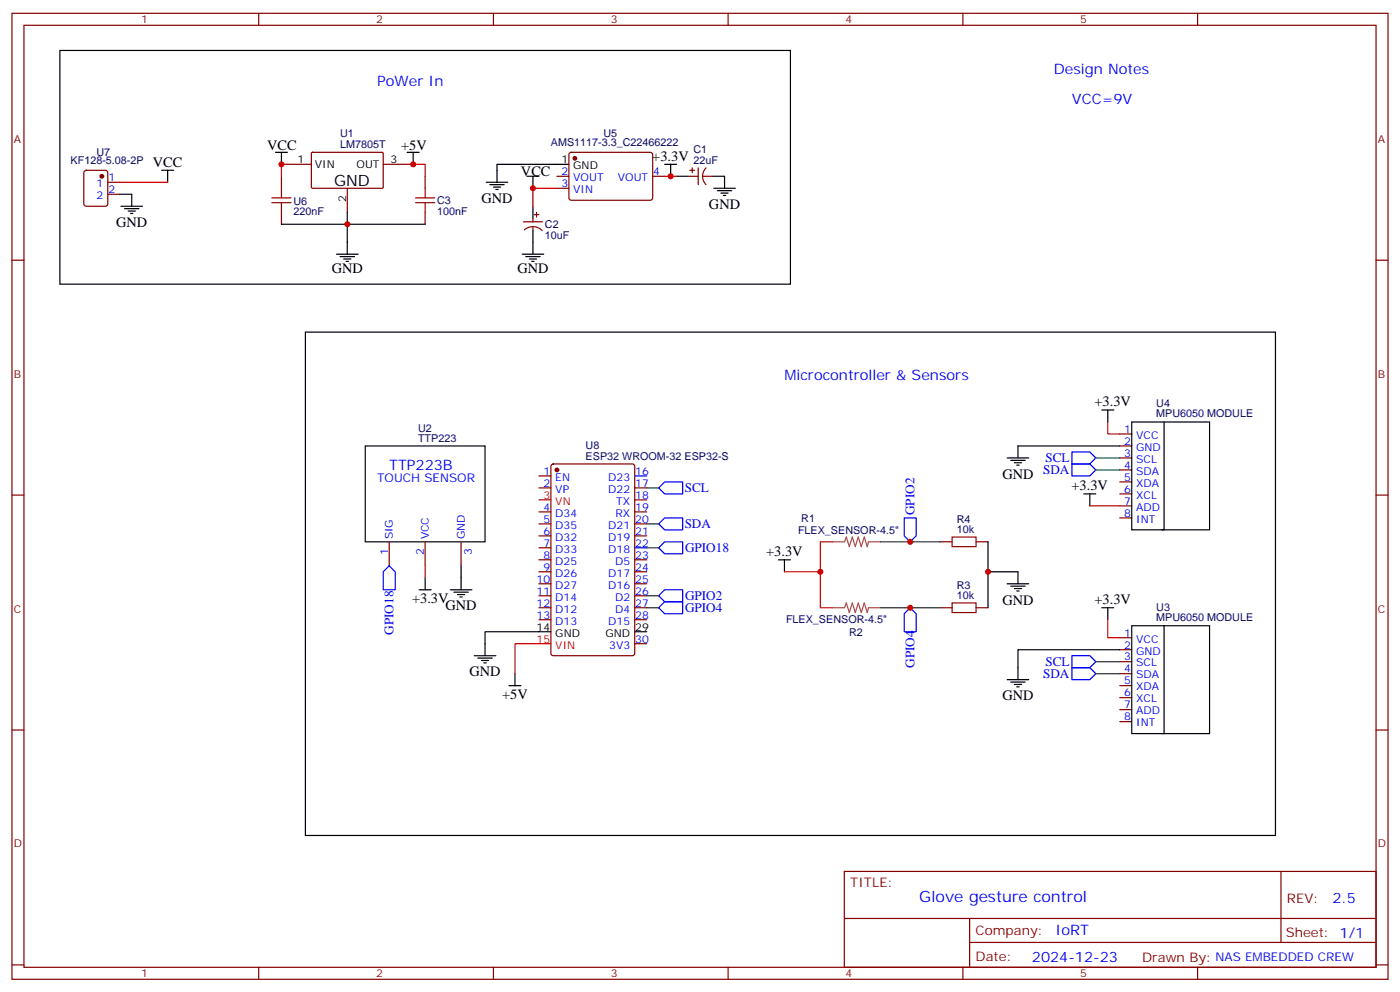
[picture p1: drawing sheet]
<svg xmlns="http://www.w3.org/2000/svg" width="412mm" height="292mm" viewBox="0 0 412 292" stroke-linecap="round" stroke-linejoin="round" font-family="sans-serif">
<g fill="none" stroke="#870000" stroke-width=".35">
<path d="M3.5 3.9h405.4v284.4h-405.4zM7.1 7.4h398.2v277.3h-398.2zM76.2 3.9v3.5M145.3 3.9v3.5M214.5 3.9v3.5M283.6 3.9v3.5M352.8 3.9v3.5M24.9 50.3l.5-.2h5.6l.7 .5v9.4l-.4 .7h-5.9l-.7-.4v-9.5zM31.7 53.7h3.6M31.7 57.2h3.6M82.9 51.9v3.5M84.7 48.4h7"/>
<path d="M91.8 45l.3-.2 20.6 .1 .2 .3-.1 10-.3 .2h-20.6l-.2-.3zM102.3 55.4v7.1M112.9 48.4h7M125.2 51.9v3.5M164 51.9h3.6M164 55.4h3.6M167.8 45l.5-.2 23.5 .1 .5 .6-.1 13-.6 .4h-23.6l-.4-.7v-12.7zM192.3 51.9h3.5M202.8 51.9h2.9M203.2 50.1h1.4M203.9 49.4v1.4M205.7 49.4v5"/>
<path d="M207.1 51.9h2.8M208 49.4a3.5 3.5 0 0 0-.1 4.9M3.5 76.6h3.6M82.9 62.5v3.5M125.2 62.5v3.5M154.2 65.3h5.6M154.4 67.7a3.8 3.8 0 0 1 5.3 .1M157 64.2v1.1M157 66.7v1.1M157.3 63.2h1.4M158 62.5v1.4M405.3 76.6h3.6"/>
<path d="M162.5 136.8l.5-.2h23.3l.6 .4 .1 55.3-.5 .6-23.5 .1-.7-.5v-55.2zM329.8 127.7h3.6M329.8 131.3h3.6M329.8 134.8h3.6M329.8 138.3h3.6M3.5 145.7h3.6M114.7 159.5v7M125.2 159.5v7M135.8 159.5v7M158.7 140.1h3.6M158.7 143.6h3.6M158.7 150.7h3.6"/>
<path d="M158.7 154.2h3.6M158.7 157.7h3.6M187 143.6h3.5M187 150.7h3.5M187 154.2h3.5M187 157.7h3.5M187 147.1h3.5M276.9 159.5h3.6M287.5 159.5h3.5M329.8 141.9h3.6M329.8 145.4h3.6M329.8 148.9h3.6"/>
<path d="M329.8 152.4h3.6M405.3 145.7h3.6M158.7 178.9h3.6M158.7 161.3h3.6M158.7 164.8h3.6M158.7 168.3h3.6M158.7 171.8h3.6M158.7 175.4h3.6M187 178.9h3.5M187 164.8h3.5M187 168.3h3.5M187 171.8h3.5"/>
<path d="M187 175.4h3.5M276.9 178.9h3.6M287.5 178.9h3.5M158.7 182.4h3.6M187 182.4h3.5M187 189.5h3.5M329.8 187.7h3.6M329.8 191.2h3.6M329.8 194.8h3.6M329.8 198.3h3.6M3.5 214.9h3.6M329.8 201.8h3.6"/>
<path d="M329.8 205.4h3.6M329.8 208.9h3.6M329.8 212.4h3.6M405.3 214.9h3.6M248.7 256.5h156.6v28.2h-156.6zM377.3 256.5v20.9M248.7 270.4h156.5M285.6 277.4h119.6M285.6 270.4v14.1M3.5 284h3.6M76.2 284.7v3.6M145.3 284.7v3.6"/>
<path d="M214.5 284.7v3.6M283.6 284.7v3.6M352.8 284.7v3.6M405.3 284h3.6"/>
</g>
<g fill="none" stroke="#000" stroke-width=".35">
<path d="M17.6 14.9h215.2v68.7h-215.2zM35.3 57.2h3.5v3.5M47.6 50.1h3.6M49.4 50.1v3.6M81.1 44.8h3.6M82.9 44.8v3.6M119.9 44.8h3.6M121.7 44.8v3.6M143.2 53.7h6.4M144.3 54.4h4.2M145.3 55.1h2.2M146 55.8h.8"/>
<path d="M155.2 51.9h3.5M157 51.9v3.5M167.6 48.4h-21.2v5.3M195.8 48.4h3.5M197.6 48.4v3.5M199.3 51.9h3.5M209.9 51.9h3.5v3.5M210.3 55.4h6.3M211.3 56.1h4.2M212.4 56.8h2.1M213.1 57.5h.7M35.6 60.7h6.4"/>
<path d="M36.7 61.4h4.2M37.7 62.1h2.2M38.5 62.8h.7M99.1 74.8h6.4M100.2 75.5h4.2M101.2 76.2h2.2M102 76.9h.7M102.3 62.5v3.5h-19.4M125.2 66h-22.9v8.8M153.8 74.8h6.4M154.9 75.5h4.2M155.9 76.2h2.1"/>
<path d="M156.6 76.9h.7M157 60.7v3.5M157 67.8v7M90 97.8h285.7v148.1h-285.7zM107.6 131.3h35.3v28.2h-35.3zM296.7 134.8h6.3M297.7 135.5h4.3M298.8 136.2h2.1M299.5 136.9h.7M324.6 120.7h3.5M326.3 120.7v3.5M329.8 131.3h-29.9v3.5"/>
<path d="M333.4 124.2h22.9v31.8h-22.9zM342.9 124.2v31.8h-.7M291 159.5v19.4M319.3 145.4h3.5M321 145.4v3.5M123.5 173.6h3.5M125.2 170.1v3.5M132.6 173.6h6.4M133.7 174.3h4.2M134.8 175h2.1M135.5 175.7h.7M135.8 166.5v7.1"/>
<path d="M229.3 164.8h3.5M231.1 164.8v3.5M291 168.3h8.9v3.5M296.7 171.8h6.3M297.7 172.5h4.3M298.8 173.2h2.1M299.5 174h.7M324.6 178.9h3.5M326.3 178.9v3.5M139.7 193h6.3M140.8 193.7h4.2M141.8 194.4h2.1"/>
<path d="M142.5 195.1h.7M151.7 198.3v3.5M162.3 185.9h-19.4v7.1M187 185.9h3.5M329.8 191.2h-29.9v8.9M333.4 184.2h22.9v31.7h-22.9zM342.9 184.2v31.7h-.7M149.9 201.8h3.6M296.7 200.1h6.3M297.7 200.8h4.3M298.8 201.5h2.1M299.5 202.2h.7"/>
</g>
<path d="M245.2 159.5h3.5M248.8 159.5l.5-1.4 .9 2.8 .9-2.8 .8 2.8 .9-2.8 .9 2.8 .9-2.8 .9 2.8 .3-1.4h3.5M245.2 178.9h3.5M248.8 178.9l.5-1.4 .9 2.8 .9-2.8 .8 2.8 .9-2.8 .9 2.8 .9-2.8 .9 2.8 .3-1.4h3.5" fill="none" stroke="#a64a4a" stroke-width=".35"/>
<g fill="#870000" stroke="#870000" stroke-width=".35">
<circle cx="169.3" cy="46.6" r=".53"/>
<circle cx="30" cy="51.9" r=".53"/>
<circle cx="164" cy="138.3" r=".53"/>
</g>
<path d="M80.1 59.7h5.6M80.1 58.2h5.6M82.9 55.4v2.8M82.9 59.7v2.8M122.4 59.7h5.7M122.4 58.2h5.7M125.2 55.4v2.8M125.2 59.7v2.8M280.5 158.1h7v2.8h-7zM280.5 177.5h7v2.8h-7z" fill="none" stroke="#a10000" stroke-width=".35"/>
<g fill="none" stroke="#f00" stroke-width=".35">
<path d="M35.3 53.7h14.1M84.7 48.4h-1.8v3.5M119.9 48.4h5.3v3.5M164 55.4h-7v5.3M195.8 51.9h3.5M326.3 124.2v3.5h3.5M158.7 147.1h3.6M245.2 159.5h-3.5v19.4h3.5M321 148.9h8.8M125.2 166.5v3.6M231.1 168.3h10.6M162.3 189.5h-10.6v8.8"/>
<path d="M326.3 182.4v5.3h3.5"/>
</g>
<g fill="none" stroke="#00f" stroke-width=".35">
<path d="M315.7 136.6h5.3l1.8 1.7-1.8 1.8h-5.3zM315.7 133h5.3l1.8 1.8-1.8 1.8h-5.3zM187 140.1h3.5M194 143.6l1.8-1.7h5.3v3.5h-5.3zM194 154.2l1.8-1.8h5.3v3.6h-5.3zM266.3 152.4h3.6v5.3l-1.8 1.8-1.8-1.8zM114.7 166.5l1.7 1.8v5.3h-3.5v-5.3zM187 161.3h3.5M194 161.3l1.8-1.8h5.3v3.5h-5.3zM194 178.9l1.8-1.8h5.3v3.6h-5.3zM195.8 173.6h5.3v3.5h-5.3l-1.8-1.7zM266.3 180.7l1.8-1.8 1.8 1.8v5.2h-3.6z"/>
<path d="M315.7 196.5h5.3l1.8 1.8-1.8 1.8h-5.3zM315.7 193h5.3l1.8 1.8-1.8 1.7h-5.3z"/>
</g>
<path d="M322.8 134.8h7M322.8 138.3h7M190.5 143.6h3.5M190.5 154.2h3.5M259.3 159.5h17.6M190.5 161.3h3.5M190.5 178.9h3.5M190.5 175.4h3.5M259.3 178.9h17.6M322.8 194.8h7M322.8 198.3h7" fill="none" stroke="#008700" stroke-width=".35"/>
<g fill="#c00">
<circle cx="102.3" cy="66" r=".88"/>
<circle cx="121.7" cy="48.4" r=".88"/>
<circle cx="82.9" cy="48.4" r=".88"/>
<circle cx="197.6" cy="51.9" r=".88"/>
<circle cx="268.1" cy="159.5" r=".88"/>
<circle cx="268.1" cy="178.9" r=".88"/>
<circle cx="157" cy="55.4" r=".88"/>
<circle cx="241.7" cy="168.3" r=".88"/>
<circle cx="291" cy="168.3" r=".88"/>
</g>
<text font-size="4.6" x="98.4" y="54.7">GND</text>
<text font-size="4.6" fill="#00f" x="270.8" y="265.5">Glove gesture control</text>
<g font-size="4.2" fill="#00f">
<text x="310.4" y="21.9">Design Notes</text>
<text x="111.1" y="25.4">PoWer In</text>
<text x="315.7" y="30.7">VCC=9V</text>
<text x="231.1" y="111.9">Microcontroller &amp; Sensors</text>
<text x="114.7" y="138.3">TTP223B</text>
<text x="392.5" y="265.8">2.5</text>
<text x="310.9" y="275.3">IoRT</text>
<text x="304" y="283.1">2024-12-23</text>
</g>
<g font-size="4.2">
<text x="78.7" y="44.1">VCC</text>
<text x="118.2" y="44.1">+5V</text>
<text x="192.1" y="47.2">+3.3V</text>
<text x="45" y="49.1">VCC</text>
<text x="153.5" y="51.9">VCC</text>
<text x="141.8" y="59.7">GND</text>
<text x="208.8" y="61.5">GND</text>
<text x="34.2" y="66.8">GND</text>
<text x="97.7" y="80.5">GND</text>
<text x="152.4" y="80.5">GND</text>
<text x="322.4" y="119.6">+3.3V</text>
<text x="295.3" y="140.9">GND</text>
<text x="315.6" y="144.4">+3.3V</text>
<text x="225.7" y="163.8">+3.3V</text>
<text x="121.4" y="177.5">+3.3V</text>
<text x="131.2" y="179.6">GND</text>
<text x="295.3" y="177.9">GND</text>
<text x="322.4" y="177.8">+3.3V</text>
<text x="138.3" y="199.1">GND</text>
<text x="147.9" y="205.8">+5V</text>
<text x="295.3" y="206.2">GND</text>
</g>
<g font-size="3.9" fill="#00f">
<text x="308" y="136.1">SCL</text>
<text x="307.3" y="139.5">SDA</text>
<text x="201.7" y="144.9">SCL</text>
<text x="201.7" y="155.5">SDA</text>
<text x="269.4" y="151.7" transform="rotate(-90 269.4 151.7)">GPIO2</text>
<text x="201.8" y="162.6">GPIO18</text>
<text x="201.8" y="176.6">GPIO2</text>
<text x="201.8" y="180.2">GPIO4</text>
<text x="115.9" y="186.9" transform="rotate(-90 115.9 186.9)">GPIO18</text>
<text x="269.4" y="196.6" transform="rotate(-90 269.4 196.6)">GPIO4</text>
<text x="308" y="196">SCL</text>
<text x="307.3" y="199.5">SDA</text>
</g>
<g font-size="3.9" fill="#800">
<text x="250.5" y="261.1">TITLE:</text>
<text x="379.1" y="265.8">REV:</text>
<text x="287.4" y="275.3">Company:</text>
<text x="378.7" y="275.9">Sheet: 1/1</text>
<text x="287.4" y="283">Date:</text>
<text x="336.4" y="283.1">Drawn By: NAS EMBEDDED CREW</text>
</g>
<text font-size="3.5" fill="#00f" x="111.1" y="141.9">TOUCH SENSOR</text>
<g font-size="3.2" fill="#800">
<text x="41.6" y="6.9">1</text>
<text x="110.8" y="6.9">2</text>
<text x="179.9" y="6.9">3</text>
<text x="249.1" y="6.9">4</text>
<text x="318.2" y="6.9">5</text>
<text x="4.1" y="42">A</text>
<text x="405.9" y="42">A</text>
<text x="4.1" y="111.2">B</text>
<text x="405.9" y="111.2">B</text>
<text x="4.1" y="180.3">C</text>
<text x="405.9" y="180.3">C</text>
<text x="4.1" y="249.4">D</text>
<text x="405.9" y="249.4">D</text>
<text x="41.6" y="287.7">1</text>
<text x="110.8" y="287.7">2</text>
<text x="179.9" y="287.7">3</text>
<text x="249.1" y="287.7">4</text>
<text x="318.2" y="287.7">5</text>
</g>
<g font-size="3.2" fill="#000080">
<text x="100.2" y="40.4">U1</text>
<text x="177.8" y="40.4">U5</text>
<text x="28.4" y="45.9">U7</text>
<text x="100.2" y="43.6">LM7805T</text>
<text x="162.3" y="43.1">AMS1117-3.3_C22466222</text>
<text x="204.3" y="45.2">C1</text>
<text x="20.8" y="48.4">KF128-5.08-2P</text>
<text x="204.3" y="48.4">22uF</text>
<text x="86.4" y="63.3">220nF</text>
<text x="86.4" y="60.2">U6</text>
<text x="128.8" y="63.2">100nF</text>
<text x="128.8" y="60.1">C3</text>
<text x="160.5" y="70.3">10uF</text>
<text x="160.5" y="67.1">C2</text>
<text x="340.6" y="119.8">U4</text>
<text x="340.6" y="122.9">MPU6050 MODULE</text>
<text x="123.1" y="130.2">TTP223</text>
<text x="123.1" y="127">U2</text>
<text x="172.5" y="135.4">ESP32 WROOM-32 ESP32-S</text>
<text x="172.5" y="132.3">U8</text>
<text x="236" y="153.6">R1</text>
<text x="281.9" y="153.9">R4</text>
<text x="235.1" y="157.1">FLEX_SENSOR-4.5&quot;</text>
<text x="281.9" y="157">10k</text>
<text x="281.9" y="173.3">R3</text>
<text x="281.9" y="176.4">10k</text>
<text x="340.6" y="179.8">U3</text>
<text x="231.5" y="183.5">FLEX_SENSOR-4.5&quot;</text>
<text x="340.6" y="182.9">MPU6050 MODULE</text>
<text x="250.1" y="187.1">R2</text>
</g>
<g font-size="3.2" fill="#00f">
<text x="31.9" y="53.3">1</text>
<text x="165.4" y="51.5">2</text>
<text x="168.9" y="53.3">VOUT</text>
<text x="182" y="53.3">VOUT</text>
<text x="192.4" y="51.5">4</text>
<text x="28.4" y="55.1">1</text>
<text x="28.4" y="58.6">2</text>
<text x="31.9" y="56.8">2</text>
<text x="165.4" y="55.1">3</text>
<text x="168.9" y="56.8">VIN</text>
<text x="331.2" y="127.4">1</text>
<text x="331.2" y="130.9">2</text>
<text x="334.7" y="129.2">VCC</text>
<text x="331.2" y="134.4">3</text>
<text x="331.2" y="138">4</text>
<text x="334.7" y="132.7">GND</text>
<text x="334.7" y="136.2">SCL</text>
<text x="160.1" y="139.7">1</text>
<text x="160.1" y="143.3">2</text>
<text x="163.6" y="141.5">EN</text>
<text x="179.2" y="141.5">D23</text>
<text x="187.1" y="139.7">16</text>
<text x="187.1" y="143.3">17</text>
<text x="331.2" y="141.5">5</text>
<text x="334.7" y="139.7">SDA</text>
<text x="334.7" y="143.3">XDA</text>
<text x="163.6" y="145">VP</text>
<text x="179.2" y="145">D22</text>
<text x="181.5" y="148.6">TX</text>
<text x="187.1" y="146.8">18</text>
<text x="331.2" y="145">6</text>
<text x="331.2" y="148.6">7</text>
<text x="334.7" y="146.8">XCL</text>
<text x="160.1" y="150.3">4</text>
<text x="160.1" y="153.8">5</text>
<text x="163.6" y="152.1">D34</text>
<text x="163.6" y="155.6">D35</text>
<text x="179.2" y="155.6">D21</text>
<text x="181.3" y="152.1">RX</text>
<text x="187.1" y="150.3">19</text>
<text x="187.1" y="153.8">20</text>
<text x="331.2" y="152.1">8</text>
<text x="334.7" y="150.3">ADD</text>
<text x="334.7" y="153.8">INT</text>
<text x="115.7" y="158.8" transform="rotate(-90 115.7 158.8)">SIG</text>
<text x="126.3" y="158.8" transform="rotate(-90 126.3 158.8)">VCC</text>
<text x="136.9" y="158.8" transform="rotate(-90 136.9 158.8)">GND</text>
<text x="160.1" y="157.4">6</text>
<text x="160.1" y="160.9">7</text>
<text x="163.6" y="159.1">D32</text>
<text x="179.2" y="159.1">D19</text>
<text x="187.1" y="157.4">21</text>
<text x="187.1" y="160.9">22</text>
<text x="114.3" y="163.3" transform="rotate(-90 114.3 163.3)">1</text>
<text x="124.9" y="163.3" transform="rotate(-90 124.9 163.3)">2</text>
<text x="139" y="163.3" transform="rotate(-90 139 163.3)">3</text>
<text x="160.1" y="164.4">8</text>
<text x="160.1" y="168">9</text>
<text x="163.6" y="162.7">D33</text>
<text x="163.6" y="166.2">D25</text>
<text x="179.2" y="162.7">D18</text>
<text x="181.2" y="166.2">D5</text>
<text x="187.1" y="164.4">23</text>
<text x="187.1" y="168">24</text>
<text x="158.1" y="171.5">10</text>
<text x="163.6" y="169.7">D26</text>
<text x="163.6" y="173.2">D27</text>
<text x="179.2" y="169.7">D17</text>
<text x="179.2" y="173.2">D16</text>
<text x="187.1" y="171.5">25</text>
<text x="158.1" y="175">11</text>
<text x="158.1" y="178.5">12</text>
<text x="163.6" y="176.8">D14</text>
<text x="181.2" y="176.8">D2</text>
<text x="187.1" y="178.5">27</text>
<text x="187.1" y="175">26</text>
<text x="158.1" y="182.1">13</text>
<text x="163.6" y="180.3">D12</text>
<text x="163.6" y="183.8">D13</text>
<text x="179.2" y="183.8">D15</text>
<text x="181.2" y="180.3">D4</text>
<text x="187.1" y="182.1">28</text>
<text x="179.5" y="190.9">3V3</text>
<text x="187.1" y="189.1">30</text>
<text x="331.2" y="187.4">1</text>
<text x="331.2" y="190.9">2</text>
<text x="334.7" y="189.1">VCC</text>
<text x="331.2" y="194.4">3</text>
<text x="331.2" y="197.9">4</text>
<text x="334.7" y="192.7">GND</text>
<text x="334.7" y="196.2">SCL</text>
<text x="331.2" y="201.5">5</text>
<text x="334.7" y="199.7">SDA</text>
<text x="334.7" y="203.2">XDA</text>
<text x="331.2" y="205">6</text>
<text x="331.2" y="208.5">7</text>
<text x="334.7" y="206.8">XCL</text>
<text x="331.2" y="212.1">8</text>
<text x="334.7" y="210.3">ADD</text>
<text x="334.7" y="213.8">INT</text>
</g>
<g font-size="3.2">
<text x="87.6" y="48">1</text>
<text x="92.8" y="49.4">VIN</text>
<text x="105.1" y="49.4">OUT</text>
<text x="115" y="48">3</text>
<text x="165.4" y="48">1</text>
<text x="168.9" y="49.8">GND</text>
<text x="102" y="59.6" transform="rotate(-90 102 59.6)">2</text>
<text x="158.1" y="185.6">14</text>
<text x="187.1" y="185.6">29</text>
<text x="163.6" y="187.4">GND</text>
<text x="178.4" y="187.4">GND</text>
</g>
<g font-size="3.2" fill="#f00">
<text x="160.1" y="146.8">3</text>
<text x="163.6" y="148.6">VN</text>
<text x="158.1" y="189.1">15</text>
<text x="163.6" y="190.9">VIN</text>
</g>
</svg>
